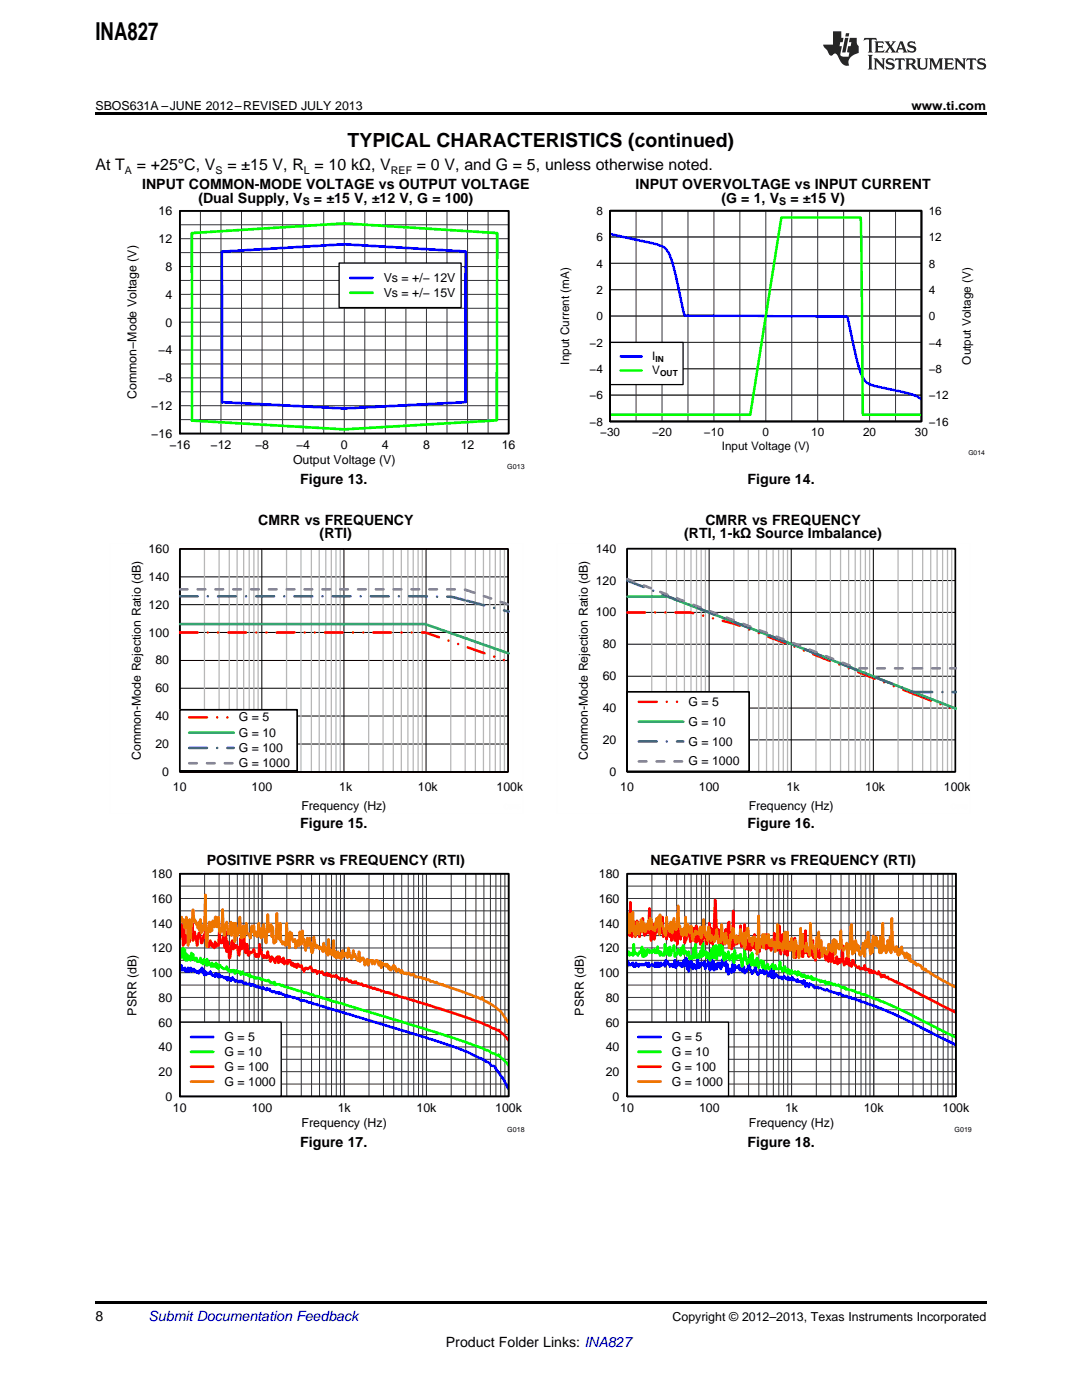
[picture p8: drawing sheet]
<svg xmlns="http://www.w3.org/2000/svg" width="216mm" height="279mm" viewBox="0 0 216 279" stroke-linecap="round" stroke-linejoin="round" font-family="sans-serif">
<path d="M19 259.7h177.8v.5h-177.8z" fill="#000"/>
<g fill="#fff">
<path d="M66.9 230.6h.3v.8h-.3z"/>
<path d="M156.1 230.6h.4v.8h-.4z"/>
</g>
<path d="M35.9 174.4h65.6v44.4h-65.6z" fill="none" stroke="#000" stroke-width=".26"/>
<g fill="none" stroke="#333" stroke-width=".2">
<path d="M35.9 174.4h65.6v44.4h-65.6zM35.9 179.3h65.6M35.9 176.8h65.6M40.8 174.4v44.4M43.7 174.4v44.4M45.8 174.4v44.4M47.4 174.4v44.4M48.7 174.4v44.4M49.8 174.4v44.4M50.7 174.4v44.4M51.5 174.4v44.4M52.3 174.4v44.4"/>
<path d="M57.2 174.4v44.4M60.1 174.4v44.4M62.2 174.4v44.4M63.8 174.4v44.4M65.1 174.4v44.4M66.2 174.4v44.4M67.1 174.4v44.4M67.9 174.4v44.4M68.7 174.4v44.4M73.6 174.4v44.4M76.5 174.4v44.4M78.6 174.4v44.4"/>
<path d="M80.2 174.4v44.4M81.5 174.4v44.4M82.6 174.4v44.4M83.5 174.4v44.4M84.3 174.4v44.4M85.1 174.4v44.4M90 174.4v44.4M92.9 174.4v44.4M95 174.4v44.4M96.6 174.4v44.4M97.9 174.4v44.4M99 174.4v44.4"/>
<path d="M99.9 174.4v44.4M100.7 174.4v44.4M35.9 199.1h65.6M35.9 196.6h65.6M35.9 194.1h65.6M35.9 191.7h65.6M35.9 189.2h65.6M35.9 186.7h65.6M35.9 184.2h65.6M35.9 181.8h65.6M35.9 216.3h65.6M35.9 213.9h65.6"/>
<path d="M35.9 211.4h65.6M35.9 208.9h65.6M35.9 206.5h65.6M35.9 204h65.6M35.9 201.5h65.6"/>
</g>
<path d="M35.9 192.6l.2 .8 .1-.8 .2 1 .1-.2 .2 .2 .2-.5 .1 .8 .2-.5 .2 .5 .1-.8 .2 .8 .3-.8 .2 .8 .2-.5 .1 .2 .2-.2 .1 .5 .2-.3 .3 .5 .2-.2 .2 .4 .1-.7h.2l.2 .3 .1-.8 .2 1.2 .1-.7 .2 1 .2-.7 .1 .7 .2-.4 .2 .1 .1-.1 .2 .1 .2-.4 .3 .7 .1-.1 .2 .2 .2-.1 .1 .3 .2-.6 .2 .5 .1-.3 .2 .5 .2-.6 .1 .6 .4-.2 .4 .4 .2-.2 .2 .3 .1-.3 .2 .7 .2-.7 .1 .4 .2-.1 .2 .5 .1-.6 .2-.1 .5 .8 .1-.3 .7 .4 .2-.2 .1 .2 .2-.2 .3 .4 .3 .1 .2-.2 .2 .3 .6-.1 .2 .4 .2-.3 .1 .3 .2-.2 .8 .5 .2-.1 .6 .3 .4-.2 .1 .3 .5 .3 .2-.4 .1 .3 .4-.2 .3 .6 .2-.1 .1 .2 .4-.1 .3 .4 .3-.2 .2 .2 .1-.2 .2 .2 .2-.2 .3 .4h.3l.3 .4 .4-.3 .1 .3 .2-.1 .8 .4h.8a1.24 1.24 0 0 0 1.4 .5l.6 .3 1.2 .2 .1 .2h.7l.1 .2 1.5 .4 .3 .2 5.5 1.5 18 5.6 4.1 1.5 4.9 2.4a.78 .78 0 0 0 .8 .6l.4 .4a20.2 20.2 0 0 1 2.6 4.1" fill="none" stroke="#00f" stroke-width=".53"/>
<path d="M35.9 190.2l.2 1 .1-1.8 .2 1.5 .1-1.7 .2 2.2 .2-2 .1 2.3 .2-1.3 .2 1.3 .1-1 .2 .7 .2-.2 .1 .5 .2-1.5 .2 1.2 .1-1 .3 1.3 .4-.5 .1 .7h.5l.2-.7 .2 1 .1-.5 .2 .7 .1-1 .4 .5 .1 .7 .2-1.2 .2 1.2 .1-.7 .5 1 .2-.7 .1 .7h.2l.2-.5 .1 .5 .2-.7 .2 .9 .1-.7 .2 1 .3-.8 .7 .8h.5l.1-.5 .2 .7 .2-.2 .1 .5 .4-.3 .1 .3 .2-.3h.3l.2 .7 .3-.7 .5 .5 .2-.2 .1 .6 .4-.6 .1 .5h.8l.4 .4 .1-.4 .2 .6h.7l.1 .2 .2-.1 .1 .1 .4-.1 .3 .2 .2-.1 .1 .4 .2-.2 .6 .3a.43 .43 0 0 0 .7-.1l.5 .6 .2-.1 .3 .2 .2-.3 .1 .6 .2-.3 .1 .1a.84 .84 0 0 1 1 .4l.2-.2 .3 .3 .5 .2 .2-.2 1.9 .8 .9 .1 .5 .4 .6-.1 .7 .4h.5l.3 .3h.8l2 .8 .1-.1 1.4 .5h.1l13 3.9 13.8 4.4 3.2 1.3 2.2 1.1 .1-.2 .2 .3 1.1 1 .7 .8" fill="none" stroke="#0f0" stroke-width=".53"/>
<path d="M35.9 187.2l.2-2.5 .1-.2 .3 4.2 .2-3.7 .2 2.7 .1 .5 .2-1.5 .2 .8 .1-1.8 .4 2.3 .1-3 .2 2 .2-2.8 .1 3.5 .3-1.7 .5 2.7 .4-2.5h.1l.4 2h.1l.3-1.5h.2l.2-1.5 .3 3.5 .2-.7 .1 .9 .4-1.2 .1 1 .2-.5 .1 .7 .2-.2 .2 .5 .1-1.2 .2 .9 .2-.5 .3 .3 .2-3 .3 2.5 .3-.2 .2-1 .3 2.2 .2-3.2 .1 3.9 .2-1.9 .3 3.2h.2l.3-3.2 .2-.3 .2 1.7 .1-1 .2 .8 .1-.5 .4 .2 .3 1.8 .3-3.5 .2 2.2 .2-1.4 .1 1.2 .2-3 .1 3.5 .2 .5 .2-1.8h.1l.2 2.3h.2l.1-.8 .4 .3 .3-.3 .2-.5 .3 1.5 .1-.5 .2 .5 .2-.5 .1 .5 .2-2.5 .5 2.3h.2l.1 .5 .2-.5 .3 .5h.2l.1-1.3 .5 2 .4-1 .6 1.3 .2-1 .3-.3 .2 1.3 .1-1.3 .2 1h.2l.1-.5 .2 .8 .2-1 .1 1.2 .3-.2 .2-.5 .2 .7 .1-.7 .2 .2 .2-.2 .3 .9 .2-.4 .3 .7 .2-.5 .3 .7 .1-.7h.2l.2 .5h.3l.2-.3 .1 .8h.2l.2 .5 .3-.8 .5 .3 .5-.5 .3 1 .2-.3 .3 .3 .2-.3 .3 .7 .1-.4h.4l.1 .2 .4-.2 .3 .6 .3 .1 .3-.4 .2 .5 .2-.3 .6 .5 .4-.2 .3 .2 .2-.3 .3 .5h.1l.5 .5 .2-.3 .2 .1h.1l.5 .2 .2-.3 .1 .4 .4 .2 .3-.2 .3 .4 .4-.2 .1 .3 .2-.3 .3 .4 .2-.1 .5 .3 .1-.2 .4 .4h.1a.42 .42 0 0 1 .7 .2l.8 .2a.42 .42 0 0 0 .7 .1l.3 .2 .6 .2a.68 .68 0 0 0 .9 .2l.3 .3h.8l1.2 .5h.3l.3 .2 1.5 .3 .3 .3 .8 .1 2.5 .9 .7 .1 10.6 3.6 3.3 1.5 .3-.1 2 2.2" fill="none" stroke="#f00" stroke-width=".53"/>
<path d="M35.9 183.5l.3-.5 .2 1 .1-.5 .2 .5 .2 1.2 .3-2.2 .2 1 .1 4.7 .2-4.9 .2-.3 .1 3.7 .5-5.7 .3 2.5 .2-.2 .2 .7 .1-.3 .2 1 .2-1.2 .1 1.7 .2-2.2 .2 2.7 .1-1.2 .2 .7 .1-1.2h.2l.2-5.9 .1 9.8 .2 .5 .2-2.7 .3-2.2 .2 2 .1-1.8 .2 1.5 .1-1.9 .4 1.2 .1-2h.2l.2 2 .1-.3 .2-1.7 .2 2.7 .1 .5 .2-.7h.2l.1-4 .2 4.5 .1 .7 .2-2 .3-.7 .4 2.5 .1-.5h.2l.2-2 .1 2.7 .2-1.7 .2-.8h.1l.2 3.8 .1-3.8 .4 2.5 .3-1.5 .2-2.2 .3 4.2h.2l.1-2.5 .2 2.3h.1l.2-2.3 .2-.5 .1 2 .4 .3 .3 .7 .2-2.2 .1-.3 .2 1.3 .2-1.3 .1 2 .3-.7 .2 1 .2-.3 .1-2.5 .4 2.8 .1 .2 .2-2 .2 1.8 .1-2.5 .3 3.5 .2 .2 .3-5.7 .2 3.5 .5-1.5 .2 2.5 .1-2 .2 3.2h.2l.1-.5 .2 .3 .1-5.7 .2 4.9 .2-1.5 .1 1.8 .2-3.3 .2 3.8h.1l.2 .4 .2-.4 .3 .7 .1-.3 .2-4.2 .2 4.2 .1-.7 .2 1.5 .2-3.2 .1 1 .2-.8 .2 1.5 .1 .3 .4-.5 .1 1.7 .3-1.5 .2 1h.2l.1-2.7 .4 2.4 .1-2.7 .2 2 .2-.2 .3 2.2 .3-2.5 .2 1.5 .3-1.5 .3 2.7 .2 .3 .2-.5 .1-2.7 .5 2.2 .2-.5 .3 .2 .2 .5 .1-.5 .5 1 .2-1.7 .2 1.5 .1-.8 .2 1.3 .1-.8 .2 1.3 .2-3.2 .1 2.9 .2-1 .3 1.3 .2-.5 .2-2.5 .1 3.2 .2-1 .2 1.3h.1l.2-1.3 .3 1.3 .2-1 .1 1.2 .4-1.7 .1 1.2 .2-.5 .3-.2 .3 1 .2-2 .3 1.7h.2l.2 .5 .3-1.7 .2 1.2 .1-.5 .4 1 .3 .3 .1-1.8 .2 2 .2-.7 .1 .5 .2-.5h.2l.1 .2 .2 1.2 .5-1.2 .1 1.2 .4-.9h.3l.2 .7 .1-.7 .4 .7 .3-.7h.2l.3 .9h.1l.2-.7 .2 1.2 .1-.9 .5 .4 .2-.2 .2 .5 .1-.5 .4 1 .1-.5 .2 .7h.1l.5-1 .2 .8 .2-.5 .1 1 .5-.5 .5 .8 .2-.6 .1 .6 .2-.1 .2 .2 .3-.2 .2 .3 .5-.2 .4 .4 .4-.3 .5 .7h1.1l.3 .3h.5l.2 .3h.6l.2 .3h.3l.7 .2 .2-.1 1.1 .6 .2-.1 .1 .2 3 .9 4.6 1.8 .1-.4 .4 .7 1.1 .5a9.3 9.3 0 0 1 3.8 4" fill="none" stroke="#ee7600" stroke-width=".53"/>
<path d="M35.9 204h20.2v14.8h-20.2z" fill="#fff"/>
<path d="M125.1 174.4h65.6v44.4h-65.6zM35.9 204h20.2v14.8h-20.2z" fill="none" stroke="#000" stroke-width=".26"/>
<path d="M125.1 192.9l.2-1 .3 .7 .7-.4 .2 .7 .1-.5 .2 .5 .1-.7 .2 .4 .2-.2 .1 .5 .2-.5 .2 .2 .1-.2 .2 .2 .2-.2 .1 .2 .5-.4 .3 .7 .2-.7 .2 .7 .5-.5 .5 .5 .1-.7 .2 .7 .1-.7 .2 .7 .2-.7 .1 .7h.2l.2-.7 .1 .4 .5-.4 .2 .7 .2-1.2 .1 .7 .2-.5 .5 1 .3-.5 .2 .5h.1l.4-1.2 .1 1.4 .2-.5h.1l.2-.7 .2 .7h.1l.2-.4 .2 .7 .1-.5 .2 .5 .2-1.2 .3 .9 .2-1.4 .1 2.2 .2-1.5 .1 2 .4-2 .1-.2 .4 1.7 .1-1 .2 .5 .2-.3 .1 .8 .3-2.2 .2 1.9 .3-.2 .2-.7h.2l.1 .4h.2l.2-.7 .1 1.5 .4-1 .1 .2 .2-1.2 .1 2 .2 .2 .3-2.2 .2 2 .2-1.5 .1 1.7 .2-1.2 .3 1 .2-1.2h.1l.2 .7 .2-.7 .1 1.2 .4-2 .1 1.2h.4l.1-.7 .2 2 .2-1.5 .1 2.1 .2-1.1h.1l.4 .7 .3-2.4 .2 2.2 .1-1.3 .4 .5h.1l.3-.5 .2 1 .3-.2 .2 .5 .2-1h.1l.2 1.3 .2-.6 .1 .3 .4-.8 .1-1.2 .3 1.7h.2l.2 .7 .1-.4 .4-.3 .1-1 .2 1.3 .3 .6 .5-.9 .3 .5 .4-.7 .1 1 .4-.5h.1l.4 1 .3-.3 .1-1.7 .2 2.2 .2-1.2 .1-.3 .2 1.6 .3-.8 .4 .5 .1 .2 .5-.2 .3 .5 .4-.7 .6 .8 .2-.5 .2 .6 .3-.4 .1 .3 .2-.4 .2 .6 .1-.3 .5 .5 .2-.4 .2 .5 .3-.1 .3 .2 .2-.2 .1 .4 .2-.6 .2 .2 .1 1 .4-.7 .3 .8 .2-.8 .1 .4h.3l.2 .3 .2-.2 .1 .5 .7-.2 .2 .3 .3-.1 1 .5 .3-.3 .7 .5 1.3 .3 .3 .3 .2-.3 .6 .5h.7l.8 .4 .2-.1 .3 .3h.5l.3 .3h.5l.2 .3 .1-.2 .2 .2 3.1 1 3.9 1.7 11.8 5.9M38.1 207h4.5" fill="none" stroke="#00f" stroke-width=".53"/>
<path d="M125.1 190.2l.2 .2 .2-.5 .1 .8 .2-.5 .2 .2 .1-.2 .2 .5 .2-2.3 .1 2 .3-.2 .4 .5 .3-.8 .3 .3 .2-1.3 .2 2 .1-1.5 .2 1.5 .1-1.2 .2 1 .3-1.3 .4 .8 .1-.5 .4 .5 .1-.5 .2 .2 .2-.5 .1 .8 .2-.5 .1 .5 .2-1.3 .2 1.3 .1-.3 .2 .8 .2-.8 .3 .8 .2-.3 .1 .3 .2-2.3 .2 2 .1-1.2 .2 1.2 .1-1 .2 1.3 .2-1.8 .1 1.8 .2-.8 .3-.2 .2-1 .2 2.2 .3-.7 .1 .2 .2-1 .2 .8h.1l.2 .5 .2-1.5 .1 1 .2-1.5 .2 1.7 .1-.7 .4 .2 .1 .8 .3-.8 .2 1.5 .3-.5 .2 .5 .3-2.2 .2 2 .2-2.8 .3 2.8 .3-.8 .2 .8 .1-1.3 .2-.2 .2 1.2 .1-4.2 .2 4 .2-.8 .1 .3 .2-.3 .2 1.3 .1-1 .5 1.5 .3-2.3 .2 1.8 .2-2.5 .1 2.5 .4-2.5 .1 2.7 .3-1.2 .2-2 .2 2.5 .3-1 .2-1.3 .1 2.8 .2 .5 .2-1.5 .1 1.2 .4-.5 .1-1 .2 1.5 .1 .3 .2-.8 .3-.5 .4 1.8 .1-2.5 .2 1.5 .2 .2 .3-.7 .1 .5h.2l.2-.8 .3 2.5 .2-1.5h.1l.2-2 .2 1.8h.1l.2 1.2a2.88 2.88 0 0 0 .6-1.7l.2 1.9 .2-2.4 .1 2.2 .4 .2 .1-.9 .2 .9 .2-1.4 .3 1.9 .5-1.4 .1 .2 .2 1.2 .2-1.2 .1 1.2 .2 .3 .5-1 .2 1h.1l.7-1 .1 1h.2l.2-.8 .1 .8h.5l.2-.3 .1-1.2 .2 1.5h.2l.1 .5 .2-.8 .2 .5 .1-.7 .2 1 .2-.3 .1 .6 .2-.8 .3 1 .3-.8 .2 .7 .3-.1 .2-.3 .2 .5 .1-.3 .2 .6 .2-.8 .1 .6 .2-.4 .3 .8 .2-.4 .1 .4 .2-.4 .2 .4 .1-.2 .2 .5 .3-.5 .2 .4 .3 .1 .2-.4 .1 .7 .2-.4 .2 .5 .3-.3 .2 .2 .6 .1 .2 .4 .3-.3 .5 .4 .2-.3 .1 .7 .2-.5 .2 .3 .1-.3 .2 .4 .2-.3 .3 .2h.1l.2 .3 .3-.2 .2 .2 .5-.1 .7 .6 .1-.1 .3 .2 .2-.2 .2 .4 .1-.1 .2 .2 1 .2h.3l.5 .4h.5l.5 .3 .8 .1 .2 .2 2.6 .9 .2 .2 1.8 .7 3.7 1.7 9.5 4.9M38.1 209.9h4.5" fill="none" stroke="#0f0" stroke-width=".53"/>
<path d="M125.1 185.2l.2-.5 .3 2 .2-6.6 .2 6.1 .1 .8 .2-3.2 .2 1.7 .1-1.5 .2 3 .3-3.2 .5 3.2 .3-1.8 .2 .5 .2-2.4 .3 3.4 .1-1.2 .2 1 .2-1.8 .3 1.5 .2-4.9 .3 6.4 .2-2 .1 1.5 .2-2.7 .2 3 .3-2.3 .1 .8 .2-.3 .2-1.5 .1 2.3 .2-2 .2 1.7 .3-3.2 .2 4 .3-1.3 .3 1.8 .2-2.3 .1 1 .2-.2 .2 1 .1-2 .2 2.7 .2-.7h.1l.2-1.3 .2 2 .3-2.2 .1 2.9 .2-3.2 .2 2 .1-1.7 .2 2 .2-1.8h.1l.2 1 .2-.7 .1 2.2 .4-.7 .1-2.3 .3 .5 .4 2.3 .1-1.5 .4-1.3 .1 1.3 .2-1.3 .2 2.8 .1-3.3 .2 3.3 .1-1.8 .2 .3 .3 1.9 .2-1.4 .2 1 .1-.8h.2l.2-2 .3 3 .2 .2 .1-2.2 .2 .8 .1-2.8 .2 4 .2-3 .1 .5 .2 2.7 .5-8.8 .3 7.1 .2 .8 .1-2 .4 2.7 .1-1.2 .5 1.4 .2-2.2 .2 2 .1-2.7 .2 1.7 .2 .3 .1-3.3 .2-.2 .1 4.9 .2-.2 .2 .7 .1-1 .2-6.6 .2 6.9 .1-1.2 .4 .9 .1-.2 .2-1.2 .1 1.2 .4-3.5 .1 4.2 .5-1.4 .2-3 .2 4.9 .1-1.9 .2 1.9h.2l.1-1.9 .3 2.2 .4-.8 .1 .3 .4-2.7 .1 2.9 .2-.5 .2 .3 .1-1 .3 1.7 .2-1.7 .3 .7h.2l.5-1.4 .2 1.9 .1-2.9 .4 2.7 .1-1.5 .3 2 .2-1h.3l.2-2.5 .2 2 .1-1 .4 2.5 .3-5 .3 5.7 .3-3.9 .5 3.9 .4-1.7 .1 2 .2-2.3 .2 1.3 .1-1.7 .2 1.4 .3-.7 .2 .5 .3-2 .2 4 .6-2.3a2.89 2.89 0 0 1 .7 2h.1l.2-4.4 .2 3.7 .1-4.5 .2 4.5 .2-1.3 .3 2 .3-2.9 .2 2.7 .3-3 .2 3.5 .1-1 .2 1.5 .3-2.3 .2 1.5 .2-.5 .1 .8 .2-1.8 .3 .8 .2-.5 .3 .2 .3 1.8 .4-1 .1 1.2 .2-2.5 .2 2.3 .1 .2 .3-2.5 .2 2.5 .2 .3 .1-.3 .2 .3 .2-1.3 .1 1.5 .4-1 .1 .8 .2-.8 .2 .3 .1-3 .2 3.2 .1 .7 .4-.4 .1-1 .2 1.2 .2-1.2 .1 1.4h.2l.2-.4 .1 .7 .2-1.2h.1l.4 .9h.1l.4 .5 .3-.2 .2 .5 .3-.3 .1 .3h.4l.1-.8 .2 1 .2-.2 .3 .2 .2-.2 .1 .7 .4-.5 .1 .5 .2-.2 .1 .2 .2-.2 .7 .5 .1-.5 .5 1.1 .2-.4 .2 .3 .3-.3 .3 .5 .3-.2 .2 .4 1 .4 .5 .3 .1-.1 .7 .5 .5 .1 4.1 2.3 6.5 3.3M38.1 212.9h4.5" fill="none" stroke="#f00" stroke-width=".53"/>
<path d="M125.1 186.2l.2-3.9 .2 .2 .1 3.7 .2-3.7 .2 2.7 .1 .5 .2-3.7 .2 4 .1-.5 .2 1.2 .3-2.7 .3 2.5 .2-1.8 .3-1.2 .2 2.5 .2-2 .4 2 .2-1.5 .2 1 .3-1.7 .2 1.7 .1-2.2 .4 .7 .1 1.5 .2-.3 .2 .5h.1l.3-2.4 .2 1.7 .2-2 .1 3.5 .2-4 .2 2.2 .1-.5 .7 2.3 .2 .2 .1-3.7 .2 2.2h.1l.2-.5 .2 1.3 .1-2 .4 2.2 .3-2.9 .2 2.2 .1-1 .2 1 .3-4.7 .2 4.2 .1-.3 .4 1.8 .1-1 .2 1.2 .2-1.5 .1 1.3 .2-3.5 .2 3.7 .3-2.2 .3 1.7 .3-1.5 .4 3 .5-2 .1 .8 .3-.5 .2 .5 .3-1.5 .2 2.2 .3-1.2 .2-2.5 .3 2.7 .2 .8 .2-.8 .1 1.5 .2-2.7 .5 2.7 .1-1 .2 .8 .2-.3 .1 .8 .5-2.5 .3 2.7 .2-.7 .2 .5h.1l.2-3.5a9.6 9.6 0 0 0 .7 3.9l.1-2.2 .4 2 .1-.5 .2 1.5 .3-2.7 .2 .7 .1-1.7 .2-.3 .5 3 .2-1.5 .3 .5 .1 1 .4-2.7 .1 2 .4 .9 .1-2.2 .2 3 .2-.5 .3-3.5h.2l.3 2.8h.1l.2-.8 .2 1.5 .1-1.7 .2 .7 .2-.7 .1 .7 .2-.2 .2 2.9 .3-7.6 .1 6.4 .4-1.7 .1 .9 .2-1.9 .2 2.7 .1-2.5 .2-.2 .2 1.7 .1-.5 .2 .5 .2-1.7 .1 2.2 .2-.3 .1 .3 .2-1.2 .2 1.2 .1 .2 .2-.9 .2 1.9 .1-1h.2l.2-4.4 .1 4.7h.2l.1-1 .2 1 .2-.8 .1 1.3 .5-3.7 .2 3.4 .3-3.4 .2 3.4 .3-1.2 .2 1.5 .1-2.5 .2 2.2h.2l.1 1.8 .2-3.5h.2l.3 1.7 .2-.5 .1 2.3 .3-6 .2 4.2 .2-2.9 .1 2.4h.4l.1 1 .2-1.7 .2 1.5 .1 .2 .2-.5 .2 1.3 .1-6.5 .2 4h.1l.2 1.2 .2-.2 .3 2 .3-4.2 .2 1.9 .2-2.9 .1 3.2 .2-1.2 .2-.3 .1 3.2 .3-1.7h.2l.2 1 .3 .2 .3-2h.2l.2 1.3 .1-.5 .2 .7 .1-2.2 .4-.2 .1 2.9 .2-2.7 .2 1.5h.1l.2-.8 .2 1 .1-.2 .2-3.5 .2 3.5h.1l.2 .5 .3-.8h.2l.1-.7 .2 2.5 .2 .2 .1-2.5 .2 1 .2-4.4 .1-.5 .2 5.9 .1-2.4 .2 2.2 .3-2.5 .4 2 .1-1 .4 2 .1-.5 .2 .2 .3-2.2 .2 .5 .1 2.2 .2-3.2 .3 1.2 .2-2.9 .5 4.4 .2-2 .1 1.8 .2-3.5 .1 .3 .2 1.7h.2l.1-1.7 .4 1.9 .1-.9 .2 2.2 .2-3.2 .1 3.2 .4-6 .1 5.5 .2-1 .3 1.5 .3-2.5 .4 2 .1-2.7 .2 3.2 .2-6.9 .1 4.9 .2 1.2h.1l.2 .5 .2-1h.1l.2 1.5 .2 .3 .1-1.3 .2 1 .2-.2 .1-1.3 .2 1.3 .2 .2 .1-.2 .2 1 .3-1 .2 1 .1-.8 .2 1.3 .2-1 .1 1.2h.4l.1 .3 .2-.3 .1 .5 .2-.2 .2 .4 .3-.2 .2 .2h.3l.3 .8 .2-.3 .3 .5 .2-.2 .3 .5h.3l.4 .4 .5 .2 .8 .6 3.7 1.9M38.1 215.9h4.5" fill="none" stroke="#ee7600" stroke-width=".53"/>
<path d="M35.9 174.4h65.6v44.4h-65.6z" fill="none" stroke="#000" stroke-width=".35"/>
<g fill="none" stroke="#333" stroke-width=".2">
<path d="M125.1 174.4h65.6v44.4h-65.6zM125.1 179.3h65.6M125.1 176.8h65.6M130.1 174.4v44.4M133 174.4v44.4M135 174.4v44.4M136.6 174.4v44.4M137.9 174.4v44.4M139 174.4v44.4M140 174.4v44.4M140.8 174.4v44.4M141.5 174.4v44.4"/>
<path d="M146.5 174.4v44.4M149.4 174.4v44.4M151.4 174.4v44.4M153 174.4v44.4M154.3 174.4v44.4M155.4 174.4v44.4M156.4 174.4v44.4M157.2 174.4v44.4M157.9 174.4v44.4M162.9 174.4v44.4M165.8 174.4v44.4M167.8 174.4v44.4"/>
<path d="M169.4 174.4v44.4M170.7 174.4v44.4M171.8 174.4v44.4M172.8 174.4v44.4M173.6 174.4v44.4M174.3 174.4v44.4M179.3 174.4v44.4M182.2 174.4v44.4M184.2 174.4v44.4M185.8 174.4v44.4M187.1 174.4v44.4M188.2 174.4v44.4"/>
<path d="M189.2 174.4v44.4M190 174.4v44.4M125.1 199.1h65.6M125.1 196.6h65.6M125.1 194.1h65.6M125.1 191.7h65.6M125.1 189.2h65.6M125.1 186.7h65.6M125.1 184.2h65.6M125.1 181.8h65.6M125.1 216.3h65.6M125.1 213.9h65.6"/>
<path d="M125.1 211.4h65.6M125.1 208.9h65.6M125.1 206.5h65.6M125.1 204h65.6M125.1 201.5h65.6"/>
</g>
<path d="M125.1 204h20.3v14.8h-20.3z" fill="#fff"/>
<path d="M125.1 204h20.3v14.8h-20.3z" fill="none" stroke="#000" stroke-width=".26"/>
<path d="M127.4 207h4.4" fill="none" stroke="#00f" stroke-width=".53"/>
<path d="M127.4 209.9h4.4" fill="none" stroke="#0f0" stroke-width=".53"/>
<path d="M127.4 212.9h4.4" fill="none" stroke="#f00" stroke-width=".53"/>
<path d="M127.4 215.9h4.4" fill="none" stroke="#ee7600" stroke-width=".53"/>
<path d="M125.1 174.4h65.6v44.4h-65.6z" fill="none" stroke="#000" stroke-width=".35"/>
<g fill="#fff">
<path d="M66.9 167.1h.3v.7h-.3z"/>
<path d="M156.1 167.1h.4v.7h-.4z"/>
</g>
<path d="M35.9 115.1h65.5M35.9 109.5h65.5v44.5M52.2 109.5v44.5M68.6 109.5v44.5M85 109.5v44.5M35.9 137.4h65.5M35.9 131.8h65.5M35.9 126.2h65.5M35.9 120.7h65.5M35.9 148.5h65.5M35.9 142.9h65.5" fill="none" stroke="#000" stroke-width=".2"/>
<g fill="none" stroke="#b7b7b7" stroke-width=".25">
<path d="M40.8 109.6v44.5M43.7 109.6v44.5M45.7 109.6v44.5M47.3 109.6v44.5M48.6 109.6v44.5M49.7 109.6v44.5M50.7 109.6v44.5M51.5 109.6v44.5M57.2 109.6v44.5M60.1 109.6v44.5M62.1 109.6v44.5M63.7 109.6v44.5"/>
<path d="M65 109.6v44.5M66.1 109.6v44.5M67 109.6v44.5M67.9 109.6v44.5M73.6 109.6v44.5M76.4 109.6v44.5M78.5 109.6v44.5M80.1 109.6v44.5M81.4 109.6v44.5M82.5 109.6v44.5M83.4 109.6v44.5M84.3 109.6v44.5"/>
<path d="M89.9 109.6v44.5M92.8 109.6v44.5M94.9 109.6v44.5M96.5 109.6v44.5M97.7 109.6v44.5M98.8 109.6v44.5M99.8 109.6v44.5M100.7 109.6v44.5"/>
</g>
<path d="M35.9 109.6h65.5v44.5h-65.5zM35.9 109.6v44.5h65.5" fill="none" stroke="#000" stroke-width=".34"/>
<path d="M35.9 126.2h47.6a9 9 0 0 1 4.1 1l13.9 4.9" fill="none" stroke="#f00" stroke-width=".51" stroke-dasharray="3.6 2 0 2 0 2"/>
<path d="M35.9 124.5h49l16.6 5.9" fill="none" stroke="#00b050" stroke-width=".51"/>
<path d="M35.9 119h49.3l4.8 .1 3.2 .8M93.2 119.9l8.3 2.2" fill="none" stroke="#0070c0" stroke-width=".51" stroke-dasharray="3.6 2 0 2"/>
<path d="M35.9 117.6h56.2l1.1 .2M93.2 117.8l8.3 2.9" fill="none" stroke="#7d60a0" stroke-width=".51" stroke-dasharray="1.5 2"/>
<path d="M35.9 141.7h23.4v12.1h-23.4z" fill-rule="evenodd" fill="#fff"/>
<path d="M125.1 109.5h65.5v44.5h-65.5zM125.1 109.5v44.5h65.5M35.9 141.7h23.4v12.1h-23.4z" fill="none" stroke="#000" stroke-width=".34"/>
<path d="M125.1 122.2h12.7l8.3 2.2 12.9 4.8 23.5 9.3M182.5 138.5l8.3 3.3M37.7 143.2h8.9" fill="none" stroke="#f00" stroke-width=".51" stroke-dasharray="3.6 2 0 2 0 2"/>
<path d="M125.1 119.1h8.3l24.4 9.4 33 12.9M37.7 146.2h8.9" fill="none" stroke="#00b050" stroke-width=".51"/>
<path d="M125.1 115.8l33.6 13 18 7.2 5.5 2.1h.3M182.5 138.1h8.3M37.7 149.3h8.9" fill="none" stroke="#0070c0" stroke-width=".51" stroke-dasharray="3.6 2 0 2"/>
<path d="M125.1 115.5l32.4 12.5 13.2 5.3 11.8 .1M182.5 133.4h8.3M37.7 152.3h8.9" fill="none" stroke="#7d60a0" stroke-width=".51" stroke-dasharray="1.5 2"/>
<path d="M21.9 108.4h82.5v54h-82.5z" fill="none" stroke="#fefefe" stroke-width=".2" stroke-dasharray=".4 .1" stroke-linecap="butt"/>
<path d="M125.1 115.9h65.5M125.1 109.5h65.5v44.5M141.5 109.5v44.5M157.9 109.5v44.5M174.3 109.5v44.5M125.1 135h65.5M125.1 128.6h65.5M125.1 122.2h65.5M125.1 147.7h65.5M125.1 141.3h65.5" fill="none" stroke="#000" stroke-width=".2"/>
<g fill="none" stroke="#b7b7b7" stroke-width=".25">
<path d="M130 109.5v44.5M133 109.5v44.5M135 109.5v44.5M136.6 109.5v44.5M137.9 109.5v44.5M139 109.5v44.5M139.9 109.5v44.5M140.8 109.5v44.5M146.4 109.5v44.5M149.3 109.5v44.5M151.4 109.5v44.5M153 109.5v44.5"/>
<path d="M154.3 109.5v44.5M155.4 109.5v44.5M156.3 109.5v44.5M157.1 109.5v44.5M162.8 109.5v44.5M165.7 109.5v44.5M167.7 109.5v44.5M169.3 109.5v44.5M170.6 109.5v44.5M171.7 109.5v44.5M172.7 109.5v44.5M173.5 109.5v44.5"/>
<path d="M179.2 109.5v44.5M182.1 109.5v44.5M184.1 109.5v44.5M185.7 109.5v44.5M187 109.5v44.5M188.1 109.5v44.5M189.1 109.5v44.5M189.9 109.5v44.5"/>
</g>
<path d="M125.1 138.1h24.4v15.8h-24.4z" fill-rule="evenodd" fill="#fff"/>
<path d="M125.1 138.1h24.4v15.8h-24.4z" fill="none" stroke="#000" stroke-width=".34"/>
<path d="M127.5 140.1h8.9" fill="none" stroke="#f00" stroke-width=".51" stroke-dasharray="3.6 2 0 2 0 2"/>
<path d="M127.5 144h8.9" fill="none" stroke="#00b050" stroke-width=".51"/>
<path d="M127.5 148h8.9" fill="none" stroke="#0070c0" stroke-width=".51" stroke-dasharray="3.6 2 0 2"/>
<path d="M127.5 152h8.9" fill="none" stroke="#7d60a0" stroke-width=".51" stroke-dasharray="1.5 2"/>
<path d="M111.1 108.4h82.5v54h-82.5z" fill="none" stroke="#fefefe" stroke-width=".2" stroke-dasharray=".4 .1" stroke-linecap="butt"/>
<g fill="#fff">
<path d="M66.9 98.4h.3v.7h-.3z"/>
<path d="M156.1 98.4h.4v.7h-.4z"/>
</g>
<path d="M35.9 42.1h65.6v44.4h-65.6z" fill="none" stroke="#000" stroke-width=".26"/>
<g fill="none" stroke="#333" stroke-width=".2">
<path d="M35.9 42.1h65.6v44.4h-65.6zM35.9 58.7h65.6M35.9 56h65.6M35.9 53.2h65.6M35.9 50.4h65.6M35.9 47.6h65.6M35.9 44.9h65.6M40 42.1v44.4M44.1 42.1v44.4M48.2 42.1v44.4M52.3 42.1v44.4M56.4 42.1v44.4"/>
<path d="M60.5 42.1v44.4M64.6 42.1v44.4M68.7 42.1v44.4M72.8 42.1v44.4M76.9 42.1v44.4M81 42.1v44.4M85.1 42.1v44.4M89.2 42.1v44.4M93.3 42.1v44.4M97.4 42.1v44.4M35.9 78.2h65.6M35.9 75.4h65.6"/>
<path d="M35.9 72.6h65.6M35.9 69.9h65.6M35.9 67.1h65.6M35.9 64.3h65.6M35.9 61.5h65.6M35.9 83.7h65.6M35.9 81h65.6"/>
</g>
<path d="M44.3 50.2l24.4-1.5 24.2 1.5v30.1l-24.2 1.2-24.4-1.2z" fill="none" stroke="#00f" stroke-width=".53"/>
<path d="M38.3 46.5l30.4-1.9 30.5 1.9-.1 37.4-30.4 1.8-30.4-1.8z" fill="none" stroke="#0f0" stroke-width=".53"/>
<path d="M67.7 52.5h24.3v8.9h-24.3z" fill="#fff"/>
<path d="M67.7 52.5h24.3v8.9h-24.3z" fill="none" stroke="#000" stroke-width=".26"/>
<path d="M69.9 55.5h4.4" fill="none" stroke="#00f" stroke-width=".53"/>
<path d="M69.9 58.4h4.4" fill="none" stroke="#0f0" stroke-width=".53"/>
<path d="M35.9 42.1h65.6v44.4h-65.6z" fill="none" stroke="#000" stroke-width=".35"/>
<path d="M121.7 42h62.2v42.1h-62.2z" fill="none" stroke="#000" stroke-width=".25"/>
<g fill="none" stroke="#333" stroke-width=".2">
<path d="M121.7 42h62.2v42.1h-62.2zM121.7 57.8h62.2M121.7 52.6h62.2M121.7 47.3h62.2M126.9 42v42.1M132.1 42v42.1M137.3 42v42.1M142.5 42v42.1M147.6 42v42.1M152.8 42v42.1M158 42v42.1M163.2 42v42.1"/>
<path d="M168.3 42v42.1M173.5 42v42.1M178.7 42v42.1M121.7 78.9h62.2M121.7 73.6h62.2M121.7 68.3h62.2M121.7 63.1h62.2"/>
</g>
<path d="M121.7 46.7l9.6 2.1a3.3 3.3 0 0 1 2.6 2.7l.9 3.3 1.9 8.2 32.1 .2 .3 .1 .1 .3 1.2 5.8a18.2 18.2 0 0 0 2.2 6.6 5.6 5.6 0 0 0 3.2 1.3l5.7 1.3 1.3 .4 1.1 .7" fill="none" stroke="#00f" stroke-width=".5"/>
<path d="M121.7 82.8h28l6.2-39.4h15.9l.4 39.4h11.7" fill="none" stroke="#0f0" stroke-width=".5"/>
<path d="M121.7 68.3h14.6v8.5h-14.6z" fill="#fff"/>
<path d="M121.7 68.3h14.6v8.5h-14.6z" fill="none" stroke="#000" stroke-width=".25"/>
<path d="M123.9 71.1h4.2" fill="none" stroke="#00f" stroke-width=".5"/>
<path d="M123.9 73.9h4.2" fill="none" stroke="#0f0" stroke-width=".5"/>
<path d="M121.7 42h62.2v42.1h-62.2z" fill="none" stroke="#000" stroke-width=".33"/>
<path d="M19 22.5h177.8v.5h-177.8z" fill="#000"/>
<g fill="#231f20">
<path d="M172.5 7.6l-.1 .5 .4-.2h.6v.1v2.1l-.2 .4h.9l-.2-.4v-2.1l.1-.1h.5l.5 .2-.2-.5zM174.5 8.3l.2 .3v1.5l-.2 .4h1.8l.2-.6a1.04 1.04 0 0 1-1.3 .2v-.7h.6l.3 .2v-.6l-.3 .2h-.6v-.6l.8-.1 .4 .3-.2-.5zM176.5 8.3l.9 1.1-.9 1.1h.8l-.2-.2 .4-.7 .5 .7-.2 .2h1.5l-.2-.2 .2-.4h.9l.1 .4-.2 .2h1l-.3-.3-.7-1.9h-.5l-.9 2-.8-1 .9-1h-.8l.1 .3-.4 .5-.3-.6 .1-.2zM179.7 8.6l.4 1h-.7zM181.3 8.4a.63 .63 0 0 0-.2 .7 .63 .63 0 0 0 .6 .4l.6 .2 .1 .2a.75 .75 0 0 1-.7 .4 .75 .75 0 0 1-.6-.5l.1 .7 .1-.1a1.11 1.11 0 0 0 1.5-.6 1.13 1.13 0 0 0-1.2-.8l-.1-.4a1.04 1.04 0 0 1 1.2 .2l-.2-.5-.2 .1-.4-.2zM173.2 10.9l.2 .4v2.2l-.2 .4h1l-.3-.4v-2.2l.3-.4zM174.3 11.6l.3 .4v1.5l-.3 .4h.8l-.2-.4v-1.3l1.5 1.7v-1.9l.2-.4h-.7l.2 .4v.9l-1.1-1.3zM177 11.8a.62 .62 0 0 0-.2 .7 .62 .62 0 0 0 .6 .4l.6 .1 .1 .3a.76 .76 0 0 1-.7 .3 .76 .76 0 0 1-.7-.4l.2 .7 .1-.1a1.11 1.11 0 0 0 1.5-.6 1.13 1.13 0 0 0-1.2-.8l-.1-.4a1.04 1.04 0 0 1 1.2 .2l-.2-.6-.2 .1-.5-.1zM178.7 11.6l-.2 .6a.61 .61 0 0 1 .8-.3v1.6l-.2 .4h.9l-.2-.4v-1.6a.63 .63 0 0 1 .7 .3l-.1-.6zM180.6 11.6l.3 .4v1.5l-.3 .4h1l-.2-.2-.1-.8 .6 .2a.76 .76 0 0 0 1.2 .7l-1-1a.58 .58 0 0 0 .6-.5 .58 .58 0 0 0-.5-.6zM181.4 11.9h.1a.45 .45 0 0 1 .5 .1 .45 .45 0 0 1 .1 .5l-.8 .2zM182.9 11.6l.2 .2a2.17 2.17 0 0 0 .3 1.9 .99 .99 0 0 0 1.6-.6v-1.1l.2-.4h-.7l.2 .2a1.92 1.92 0 0 1-.2 1.8 .6 .6 0 0 1-.9-.5v-1.1l.2-.4zM185.4 11.6l.2 .4v1.5l-.2 .4h.7l-.2-.4v-1.4l.8 1.8 .8-1.8v1.4l-.2 .4h.9l-.2-.4v-1.5l.2-.4h-.8l-.6 1.5-.6-1.5zM188.4 11.6l.2 .4v1.5l-.2 .4h1.8l.1-.6a1.04 1.04 0 0 1-1.2 .1v-.6h.5l.4 .2v-.6l-.4 .2h-.5v-.7h.8l.3 .3-.1-.6zM190.5 11.6l.2 .4v1.5l-.2 .4h.7l-.2-.4v-1.3l1.5 1.7v-1.9l.2-.4h-.7l.2 .4v.9l-1.1-1.3zM192.9 11.6l-.1 .6a.61 .61 0 0 1 .7-.3l.1 1.6-.3 .4h1l-.3-.4 .1-1.6a.63 .63 0 0 1 .7 .3l-.1-.6zM195.2 11.8a.62 .62 0 0 0-.2 .7 .62 .62 0 0 0 .6 .4l.6 .1 .1 .3a.76 .76 0 0 1-.7 .3 .76 .76 0 0 1-.6-.4l.1 .7 .1-.1a1.11 1.11 0 0 0 1.6-.6 1.13 1.13 0 0 0-1.3-.8l-.1-.4a1.04 1.04 0 0 1 1.2 .2l-.1-.6-.2 .1-.5-.1z"/>
<path d="M166.2 6.3v2.6h-1.9v.4l.8 .9a.91 .91 0 0 0 1 .8 .56 .56 0 0 1 .5-.3 .56 .56 0 0 1 .5 .3l.4 .8a1.53 1.53 0 0 0 1.9 1.2 1.54 1.54 0 0 1 1-2.1l.9-.3v-1.4a1.52 1.52 0 0 1-.4-1.6h-1.3l-.2 .8h.5l-.2 .8h-.5l-.1 1v.2l.4 .1-.2 .8a1.93 1.93 0 0 1-1.6-.3l.3-1.8h-.5l.2-.8h.4l.2-.8h-.4v-1.3zM168.6 7.6l-.6 2.9h.7l.6-2.9zM168.8 6.6l-.1 .7h.6l.2-.7z"/>
</g>
<text font-size="4.9" x="19" y="7.9">INA827</text>
<text font-size="3.9" x="69.4" y="29.3">TYPICAL CHARACTERISTICS (continued)</text>
<g font-size="3.2">
<text x="19" y="34">At T</text>
<text x="27.3" y="34">= +25°C, V</text>
<text x="45.4" y="34">= ±15 V, R = 10 kΩ, V</text>
<text x="83.2" y="34">= 0 V, and G = 5, unless otherwise noted.</text>
</g>
<g font-size="2.8">
<text x="28.4" y="37.7">INPUT COMMON-MODE VOLTAGE vs OUTPUT VOLTAGE</text>
<text x="39.6" y="40.4">(Dual Supply, V</text>
<text x="62.7" y="40.4">= ±15 V, ±12 V, G = 100)</text>
<text x="126.8" y="37.7">INPUT OVERVOLTAGE vs INPUT CURRENT</text>
<text x="143.9" y="40.4">(G = 1, V</text>
<text x="157.7" y="40.4">= ±15 V)</text>
<text x="59.9" y="96.6">Figure 13.</text>
<text x="149.2" y="96.6">Figure 14.</text>
<text x="51.5" y="104.7">CMRR vs FREQUENCY</text>
<text x="63.8" y="107.4">(RTI)</text>
<text x="136.5" y="107.4">(RTI, 1-kΩ Source Imbalance)</text>
<text x="140.8" y="104.7">CMRR vs FREQUENCY</text>
<text x="59.9" y="165.3">Figure 15.</text>
<text x="149.2" y="165.3">Figure 16.</text>
<text x="41.2" y="172.7">POSITIVE PSRR vs FREQUENCY (RTI)</text>
<text x="129.8" y="172.7">NEGATIVE PSRR vs FREQUENCY (RTI)</text>
<text x="59.9" y="228.9">Figure 17.</text>
<text x="149.2" y="228.9">Figure 18.</text>
<text x="19" y="263.6">8</text>
<text x="89" y="268.9">Product Folder Links: INA827</text>
</g>
<text font-size="2.8" fill="#0000c8" x="29.6" y="263.6">Submit Documentation Feedback</text>
<g font-size="2.5">
<text x="19" y="21.9">SBOS631A –JUNE 2012–REVISED JULY 2013</text>
<text x="181.9" y="21.9">www.ti.com</text>
<text x="31.6" y="43">16</text>
<text x="31.6" y="48.5">12</text>
<text x="33" y="59.6">4</text>
<text x="33" y="54.1">8</text>
<text x="76.6" y="56.3">Vs = +/− 12V</text>
<text x="76.6" y="59.3">Vs = +/− 15V</text>
<text x="33" y="65.2">0</text>
<text x="31.6" y="70.7">−4</text>
<text x="31.6" y="76.3">−8</text>
<text x="27.3" y="79.6" transform="rotate(-90 27.3 79.6)">Common−Mode Voltage (V)</text>
<text x="30.2" y="81.9">−12</text>
<text x="30.2" y="87.4">−16</text>
<text x="33.8" y="89.6">−16</text>
<text x="42" y="89.6">−12</text>
<text x="50.9" y="89.6">−8</text>
<text x="59.1" y="89.6">−4</text>
<text x="68" y="89.6">0</text>
<text x="76.2" y="89.6">4</text>
<text x="84.4" y="89.6">8</text>
<text x="91.9" y="89.6">12</text>
<text x="100.1" y="89.6">16</text>
<text x="58.5" y="92.6">Output Voltage (V)</text>
<text x="29.6" y="110.3">160</text>
<text x="118.9" y="110.3">140</text>
<text x="29.6" y="115.9">140</text>
<text x="118.9" y="116.7">120</text>
<text x="29.6" y="121.5">120</text>
<text x="118.9" y="123">100</text>
<text x="29.6" y="127">100</text>
<text x="120.3" y="129.4">80</text>
<text x="31" y="132.6">80</text>
<text x="120.3" y="135.7">60</text>
<text x="31" y="143.7">40</text>
<text x="31" y="138.2">60</text>
<text x="47.6" y="144">G = 5</text>
<text x="120.3" y="142.1">40</text>
<text x="137.4" y="140.9">G = 5</text>
<text x="31" y="149.3">20</text>
<text x="47.6" y="147">G = 10</text>
<text x="120.3" y="148.5">20</text>
<text x="137.4" y="144.8">G = 10</text>
<text x="137.4" y="148.8">G = 100</text>
<text x="28.1" y="151.7" transform="rotate(-90 28.1 151.7)">Common-Mode Rejection Ratio (dB)</text>
<text x="32.4" y="154.8">0</text>
<text x="47.6" y="150.1">G = 100</text>
<text x="47.6" y="153.1">G = 1000</text>
<text x="117.3" y="151.7" transform="rotate(-90 117.3 151.7)">Common-Mode Rejection Ratio (dB)</text>
<text x="121.6" y="154.8">0</text>
<text x="137.4" y="152.8">G = 1000</text>
<text x="34.5" y="157.8">10</text>
<text x="50.2" y="157.8">100</text>
<text x="60.1" y="161.7">Frequency (Hz)</text>
<text x="67.7" y="157.8">1k</text>
<text x="83.4" y="157.8">10k</text>
<text x="99.1" y="157.8">100k</text>
<text x="123.8" y="157.8">10</text>
<text x="139.5" y="157.8">100</text>
<text x="149.4" y="161.7">Frequency (Hz)</text>
<text x="156.9" y="157.8">1k</text>
<text x="172.6" y="157.8">10k</text>
<text x="188.3" y="157.8">100k</text>
<text x="30.2" y="175.3">180</text>
<text x="119.5" y="175.3">180</text>
<text x="30.2" y="185.1">140</text>
<text x="30.2" y="180.2">160</text>
<text x="119.5" y="185.1">140</text>
<text x="119.5" y="180.2">160</text>
<text x="30.2" y="190.1">120</text>
<text x="119.5" y="190.1">120</text>
<text x="30.2" y="195">100</text>
<text x="119.5" y="195">100</text>
<text x="27.3" y="202.7" transform="rotate(-90 27.3 202.7)">PSRR (dB)</text>
<text x="31.6" y="200">80</text>
<text x="116.5" y="202.7" transform="rotate(-90 116.5 202.7)">PSRR (dB)</text>
<text x="120.9" y="200">80</text>
<text x="31.6" y="209.8">40</text>
<text x="31.6" y="204.9">60</text>
<text x="44.8" y="207.8">G = 5</text>
<text x="120.9" y="209.8">40</text>
<text x="120.9" y="204.9">60</text>
<text x="134" y="207.8">G = 5</text>
<text x="31.6" y="214.8">20</text>
<text x="44.8" y="210.8">G = 10</text>
<text x="44.8" y="213.8">G = 100</text>
<text x="120.9" y="214.8">20</text>
<text x="134" y="210.8">G = 10</text>
<text x="134" y="213.8">G = 100</text>
<text x="33" y="219.7">0</text>
<text x="34.5" y="221.9">10</text>
<text x="44.8" y="216.7">G = 1000</text>
<text x="50.2" y="221.9">100</text>
<text x="67.4" y="221.9">1k</text>
<text x="83.1" y="221.9">10k</text>
<text x="98.8" y="221.9">100k</text>
<text x="122.2" y="219.7">0</text>
<text x="123.8" y="221.9">10</text>
<text x="134" y="216.7">G = 1000</text>
<text x="139.5" y="221.9">100</text>
<text x="156.6" y="221.9">1k</text>
<text x="172.4" y="221.9">10k</text>
<text x="188.1" y="221.9">100k</text>
<text x="60.2" y="224.9">Frequency (Hz)</text>
<text x="149.4" y="224.9">Frequency (Hz)</text>
<text x="134.2" y="263.6">Copyright © 2012–2013, Texas Instruments Incorporated</text>
</g>
<g font-size="2.3">
<text x="119" y="42.9">8</text>
<text x="185.3" y="42.9">16</text>
<text x="119" y="53.4">4</text>
<text x="119" y="48.1">6</text>
<text x="185.3" y="53.4">8</text>
<text x="185.3" y="48.1">12</text>
<text x="119" y="58.7">2</text>
<text x="185.3" y="58.7">4</text>
<text x="119" y="63.9">0</text>
<text x="185.3" y="63.9">0</text>
<text x="117.6" y="69.2">−2</text>
<text x="130.2" y="71.8">I</text>
<text x="185.3" y="69.2">−4</text>
<text x="113.6" y="72.8" transform="rotate(-90 113.6 72.8)">Input Current (mA)</text>
<text x="117.6" y="74.4">−4</text>
<text x="130.2" y="74.6">V</text>
<text x="185.3" y="74.4">−8</text>
<text x="193.7" y="72.8" transform="rotate(-90 193.7 72.8)">Output Voltage (V)</text>
<text x="117.6" y="79.7">−6</text>
<text x="185.3" y="79.7">−12</text>
<text x="117.6" y="85">−8</text>
<text x="119.8" y="87">−30</text>
<text x="130.1" y="87">−20</text>
<text x="140.5" y="87">−10</text>
<text x="144" y="89.9">Input Voltage (V)</text>
<text x="152.2" y="87">0</text>
<text x="161.9" y="87">10</text>
<text x="172.2" y="87">20</text>
<text x="182.6" y="87">30</text>
<text x="185.3" y="85">−16</text>
</g>
<g font-size="2.1">
<text x="24.9" y="34.6">A</text>
<text x="43" y="34.6">S</text>
<text x="60.6" y="34.6">L</text>
<text x="78" y="34.6">REF</text>
<text x="60.4" y="41">S</text>
<text x="155.5" y="41">S</text>
</g>
<g font-size="1.7">
<text x="130.8" y="72.2">IN</text>
<text x="131.7" y="75">OUT</text>
</g>
<g font-size="1.4">
<text x="101.2" y="93.6">G013</text>
<text x="101.2" y="225.9">G018</text>
<text x="190.5" y="225.9">G019</text>
</g>
<text font-size="1.3" x="193.2" y="90.8">G014</text>
</svg>
